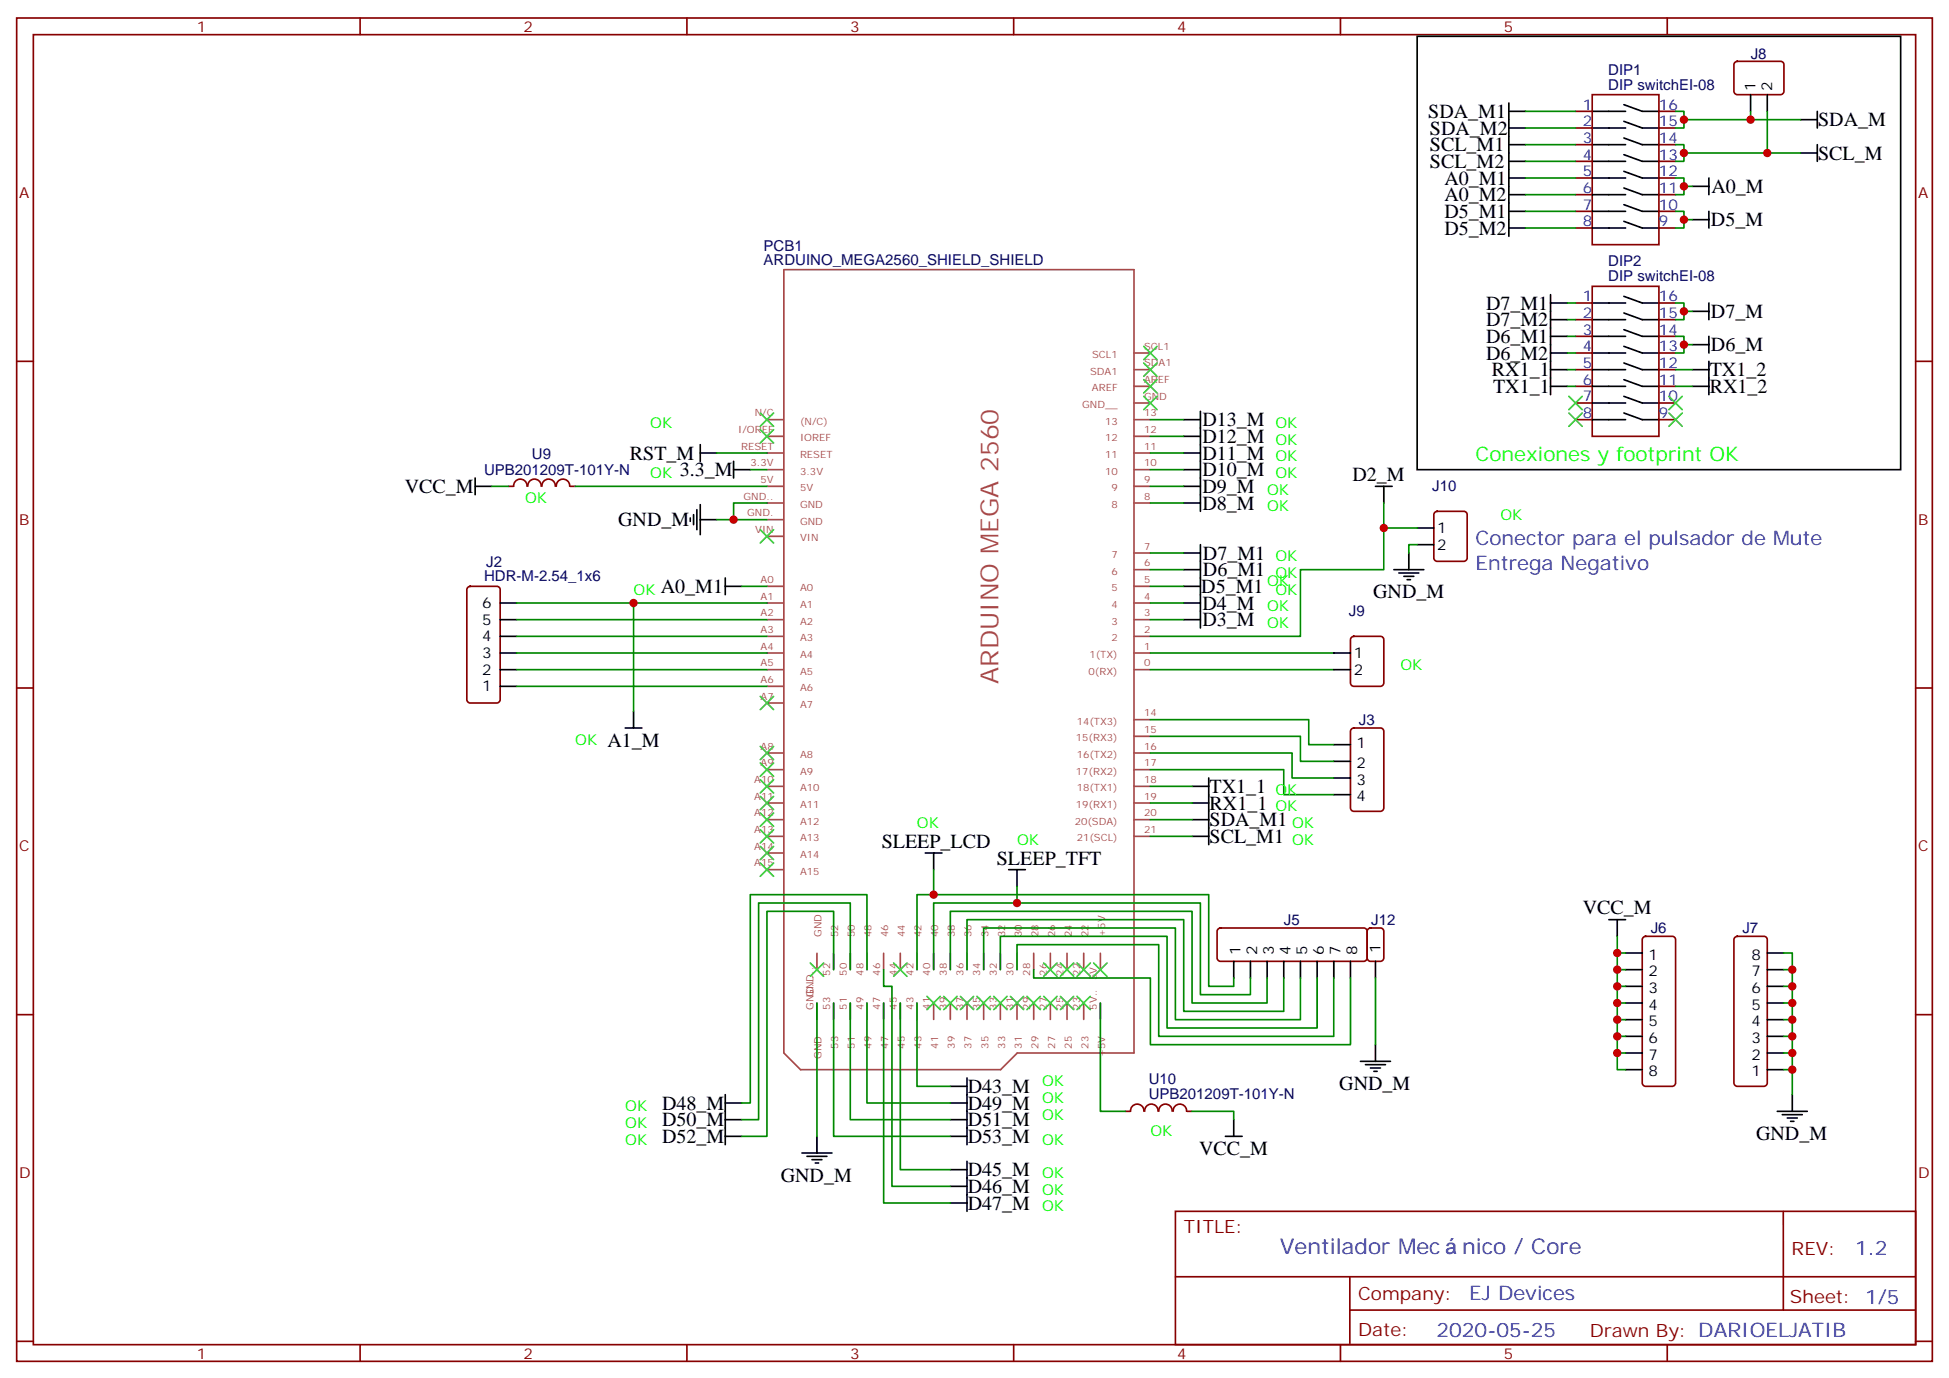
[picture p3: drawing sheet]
<svg xmlns="http://www.w3.org/2000/svg" width="412mm" height="292mm" viewBox="0 0 412 292" stroke-linecap="round" stroke-linejoin="round" font-family="sans-serif">
<g fill="none" stroke="#870000" stroke-width=".35">
<path d="M3.5 3.8h405.4v284.3h-405.4zM7.1 7.3h398.2v277.3h-398.2zM76.2 3.8v3.5M145.3 3.8v3.5M214.5 3.8v3.5M283.6 3.8v3.5M352.8 3.8v3.5M367.1 13.2l.5-.2h9.2a.71 .71 0 0 1 .7 .7v5.6a.76 .76 0 0 1-.7 .7h-9.2a.76 .76 0 0 1-.7-.7v-5.6zM333.4 37.7h3.5M333.4 27.1h3.5M333.4 30.6h3.5M333.4 34.1h3.5"/>
<path d="M333.4 23.6h3.5M336.9 20h14.1v31.8h-14.1zM351 37.7h3.5M351 27.1h3.5M351 30.6h3.5M351 34.1h3.5M351 23.6h3.5M333.4 41.2h3.5M333.4 44.7h3.5M333.4 48.3h3.5M351 41.2h3.5M351 44.7h3.5"/>
<path d="M351 48.3h3.5M3.5 76.5h3.6M333.4 78.2h3.5M333.4 67.7h3.5M333.4 71.2h3.5M333.4 74.7h3.5M333.4 64.1h3.5M336.9 60.6h14.1v31.8h-14.1zM351 78.2h3.5M351 67.7h3.5M351 71.2h3.5M351 74.7h3.5"/>
<path d="M351 64.1h3.5M405.3 76.5h3.6M333.4 81.8h3.5M333.4 85.3h3.5M333.4 88.8h3.5M351 81.8h3.5M351 85.3h3.5M351 88.8h3.5M107.6 102.9h1.1M108.7 102.9a1.41 1.41 0 0 1 1.4-1.5 1.41 1.41 0 0 1 1.4 1.5M111.7 102.9a1.41 1.41 0 0 1 1.4-1.5 1.41 1.41 0 0 1 1.4 1.5M114.7 102.9a1.41 1.41 0 0 1 1.4-1.5 1.41 1.41 0 0 1 1.4 1.5"/>
<path d="M117.7 102.9a1.41 1.41 0 0 1 1.4-1.5 1.41 1.41 0 0 1 1.4 1.5M120.6 102.9h1.1M303.6 108.4l.5-.2h5.6a.71 .71 0 0 1 .7 .7v9.2a.76 .76 0 0 1-.7 .7h-5.6a.76 .76 0 0 1-.7-.7v-9.2zM99 124.3l.5-.2h5.6a.71 .71 0 0 1 .7 .7v23.3a.76 .76 0 0 1-.7 .7h-5.6a.76 .76 0 0 1-.7-.7v-23.3zM286 134.9l.5-.2h5.6a.71 .71 0 0 1 .7 .7v9.2a.76 .76 0 0 1-.7 .7h-5.6a.76 .76 0 0 1-.7-.7v-9.2zM3.5 145.6h3.6M286 154.3l.5-.2h5.6a.71 .71 0 0 1 .7 .7v16.2a.76 .76 0 0 1-.7 .7h-5.6a.76 .76 0 0 1-.7-.7v-16.2zM405.3 145.6h3.6M257.8 196.6l.4-.2h30.4a.71 .71 0 0 1 .7 .7v5.7a.76 .76 0 0 1-.7 .7h-30.4a.76 .76 0 0 1-.7-.7v-5.7zM289.5 196.6l.5-.2h2.1a.71 .71 0 0 1 .7 .7v5.7a.76 .76 0 0 1-.7 .7h-2.1a.76 .76 0 0 1-.7-.7v-5.7zM347.7 198.4l.5-.2h5.6a.71 .71 0 0 1 .7 .7v30.3a.76 .76 0 0 1-.7 .7h-5.6a.76 .76 0 0 1-.7-.7v-30.3zM367.1 198.4l.5-.2h5.6a.71 .71 0 0 1 .7 .7v30.3a.76 .76 0 0 1-.7 .7h-5.6a.76 .76 0 0 1-.7-.7v-30.3z"/>
<path d="M3.5 214.8h3.6M405.3 214.8h3.6M238.1 235.2h1.1M239.2 235.2a1.41 1.41 0 0 1 1.4-1.5 1.41 1.41 0 0 1 1.4 1.5M242.2 235.2a1.41 1.41 0 0 1 1.4-1.5 1.41 1.41 0 0 1 1.4 1.5M245.2 235.2a1.41 1.41 0 0 1 1.4-1.5 1.41 1.41 0 0 1 1.4 1.5M248.2 235.2a1.41 1.41 0 0 1 1.5-1.5 1.41 1.41 0 0 1 1.4 1.5M251.2 235.2h1M248.7 256.4h156.6v28.2h-156.6zM377.3 256.4v20.9M248.7 270.2h156.5M285.6 277.3h119.6"/>
<path d="M285.6 270.2v14.2M3.5 283.9h3.6M76.2 284.6v3.5M145.3 284.6v3.5M214.5 284.6v3.5M283.6 284.6v3.5M352.8 284.6v3.5M405.3 283.9h3.6"/>
</g>
<g fill="none" stroke="#a64a4a" stroke-width=".35">
<path d="M165.9 57.1h74v165.8h-24.6l-3.6 3.5h-42.3l-3.5-3.5zM239.9 74.7h3.5M239.9 78.2h3.5M162.3 88.8h3.4M162.3 92.4h3.4M162.3 95.9h3.4M162.3 99.4h3.4M239.9 81.8h3.5M239.9 85.3h3.5M239.9 88.8h3.5M239.9 92.4h3.5M239.9 95.9h3.5"/>
<path d="M239.9 99.4h3.5M162.3 102.9h3.4M162.3 106.5h3.4M162.3 113.5h3.4M162.3 110h3.4M239.9 102.9h3.5M239.9 106.5h3.5M239.9 117.1h3.5M162.3 124.1h3.4M162.3 127.6h3.4M162.3 131.2h3.4M162.3 134.7h3.4"/>
<path d="M162.3 138.2h3.4M239.9 120.6h3.5M239.9 124.1h3.5M239.9 127.6h3.5M239.9 131.2h3.5M239.9 134.7h3.5M239.9 138.2h3.5M162.3 141.7h3.4M162.3 159.4h3.4M162.3 145.3h3.4M162.3 148.8h3.4M239.9 141.7h3.5"/>
<path d="M239.9 152.3h3.5M239.9 155.9h3.5M239.9 159.4h3.5M162.3 162.9h3.4M162.3 166.4h3.4M162.3 170h3.4M162.3 173.5h3.4M162.3 177h3.4M239.9 162.9h3.5M239.9 166.4h3.5M239.9 170h3.5M239.9 173.5h3.5"/>
<path d="M239.9 177h3.5M162.3 184.1h3.4M162.3 180.6h3.4M172.9 201.8v3.4M172.9 212.3v3.5M176.4 201.8v3.4M176.4 212.3v3.5M179.9 201.8v3.4M179.9 212.3v3.5M183.4 201.8v3.4M183.4 212.3v3.5M187 201.8v3.4"/>
<path d="M187 212.3v3.5M190.5 201.8v3.4M190.5 212.3v3.5M194 201.8v3.4M194 212.3v3.5M197.6 201.8v3.4M197.6 212.3v3.5M201.1 201.8v3.4M201.1 212.3v3.5M204.6 201.8v3.4M204.6 212.3v3.5M208.1 201.8v3.4"/>
<path d="M208.1 212.3v3.5M211.7 201.8v3.4M211.7 212.3v3.5M215.2 201.8v3.4M215.2 212.3v3.5M218.7 201.8v3.4M218.7 212.3v3.5M222.2 201.8v3.4M222.2 212.3v3.5M225.8 201.8v3.4M225.8 212.3v3.5M229.3 201.8v3.4"/>
<path d="M229.3 212.3v3.5M232.8 201.8v3.4M232.8 212.3v3.5"/>
</g>
<g fill="none" stroke="#000" stroke-width=".35">
<path d="M299.9 7.7h102.3v91.7h-102.3zM319.3 23.6h3.5M319.3 27.1h3.5M319.3 30.6h3.5M319.3 34.1h3.5M319.3 37.7h3.5M319.3 21.8v28.2M336.9 23.6h7.1M336.9 27.1h7.1M336.9 30.6h7.1M336.9 34.1h7.1M336.9 37.7h7.1"/>
<path d="M343.6 22.2l3.9 1.4h3.5M343.6 25.7l3.9 1.4h3.5M343.6 29.2l3.9 1.4h3.5M343.6 32.7l3.9 1.4h3.5M343.6 36.3l3.9 1.4h3.5M343.6 39.8l3.9 1.4h3.5M358.1 39.4h3.5M361.6 37.7v3.5M370.4 20v3.6M373.9 20v3.6M381 32.4h3.5M381 25.3h3.5"/>
<path d="M384.5 23.6v3.5M384.5 30.6v3.5M319.3 41.2h3.5M319.3 44.7h3.5M319.3 48.3h3.5M336.9 41.2h7.1M336.9 44.7h7.1M336.9 48.3h7.1M343.6 43.3l3.9 1.4h3.5M343.6 46.8l3.9 1.5h3.5M358.1 46.5h3.5M361.6 44.7v3.6"/>
<path d="M328.1 64.1h3.5M328.1 67.7h3.5M328.1 71.2h3.5M328.1 74.7h3.5M328.1 78.2h3.5M328.1 62.4v21.1M336.9 64.1h7.1M336.9 67.7h7.1M336.9 71.2h7.1M336.9 74.7h7.1M336.9 78.2h7.1M343.6 62.7l3.9 1.4h3.5"/>
<path d="M343.6 66.3l3.9 1.4h3.5M343.6 69.8l3.9 1.4h3.5M343.6 73.3l3.9 1.4h3.5M343.6 76.8l3.9 1.4h3.5M358.1 65.9h3.5M358.1 73h3.5M358.1 78.2h3.5M361.6 64.1v3.6M361.6 71.2v3.5M361.6 76.5v7M148.2 95.9h3.5M148.2 94.1v3.5"/>
<path d="M155.2 99.4h3.5M155.2 97.6v3.6M250.5 88.8h3.5M250.5 92.4h3.5M250.5 95.9h3.5M250.5 99.4h3.5M254 87.1v21.1M328.1 81.8h3.5M336.9 88.8h7.1M336.9 81.8h7.1M336.9 85.3h7.1M343.6 87.4l3.9 1.4h3.5"/>
<path d="M343.6 80.4l3.9 1.4h3.5M343.6 83.9l3.9 1.4h3.5M358.1 81.8h3.5M100.5 102.9h3.6M100.5 101.2v3.5M146 109.6v.7M146.8 108.9v2.2M147.5 107.9v4.2M148.2 110h3.5M148.2 106.8v6.4M250.5 102.9h3.5M250.5 106.5h3.5"/>
<path d="M250.5 117.1h3.5M254 115.3v17.6M291 102.9h3.6M292.8 102.9v3.6M298.1 117.1v3.5M299.9 111.8h3.5M299.9 115.3h3.5M105.8 131.2h3.6M105.8 127.6h3.6M105.8 138.2h3.6M105.8 134.7h3.6M153.5 122.3v3.6"/>
<path d="M153.5 124.1h3.5M250.5 131.2h3.5M250.5 127.6h3.5M250.5 120.6h3.5M250.5 124.1h3.5M282.2 138.2h3.6M294.9 120.6h6.4M296 121.3h4.2M297 122h2.2M297.7 122.7h.7M105.8 145.3h3.6M105.8 141.7h3.6"/>
<path d="M132.3 154.1h3.5M134.1 150.6v3.5M282.2 141.7h3.6M282.2 157.6h3.6M252.2 173.5h3.6M252.2 177h3.6M252.2 170h3.6M252.2 166.4h3.6M255.8 164.7v14.1M282.2 161.1h3.6M282.2 164.7h3.6M282.2 168.2h3.6"/>
<path d="M195.8 180.6h3.5M197.6 180.6v3.5M213.4 184.1h3.6M215.2 184.1v3.5M340.4 194.7h3.6M342.2 194.7v3.5M261.1 203.5v3.5M264.6 203.5v3.5M268.1 203.5v3.5M271.6 203.5v3.5M275.2 203.5v3.5M278.7 203.5v3.5"/>
<path d="M282.2 203.5v3.5M285.8 203.5v3.5M291 203.5v3.5M344 201.7h3.5M344 205.2h3.5M344 208.8h3.5M344 212.3h3.5M344 215.8h3.5M344 219.4h3.5M373.9 201.7h3.6M373.9 205.2h3.6M373.9 208.8h3.6"/>
<path d="M373.9 212.3h3.6M373.9 215.8h3.6M373.9 219.4h3.6M153.5 237h3.5M153.5 231.7v10.6M153.5 233.5h3.5M201.1 237h3.5M201.1 233.5h3.5M201.1 229.9h3.5M204.6 228.2v14.1M261.1 237v3.5M287.9 224.6h6.3"/>
<path d="M288.9 225.4h4.3M290 226.1h2.1M290.7 226.8h.7M291 221.1v3.5M344 222.9h3.5M344 226.4h3.5M373.9 222.9h3.6M373.9 226.4h3.6M376.1 235.2h6.3M377.1 235.9h4.3M378.2 236.6h2.1M378.9 237.3h.7"/>
<path d="M379.2 231.7v3.5M153.5 240.5h3.5M169.7 244.1h6.3M170.7 244.8h4.3M171.8 245.5h2.1M172.5 246.2h.7M172.9 240.5v3.6M201.1 240.5h3.5M201.1 247.6h3.5M201.1 251.1h3.5M201.1 254.6h3.5M204.6 245.8v10.6"/>
<path d="M259.3 240.5h3.5"/>
</g>
<g fill="none" stroke="#008700" stroke-width=".35">
<path d="M322.8 23.6h10.6M322.8 27.1h10.6M322.8 30.6h10.6M322.8 34.1h10.6M322.8 37.7h10.6M354.5 23.6h1.8v1.7h24.7M354.5 30.6h1.8v1.8h24.7M354.5 37.7h1.8v1.7h1.8M356.3 25.3v1.8h-1.8M356.3 32.4v1.7h-1.8M356.3 39.4v1.8h-1.8M370.4 23.6v1.7"/>
<path d="M373.9 23.6v8.8M322.8 41.2h10.6M322.8 44.7h10.6M322.8 48.3h10.6M354.5 44.7h1.8v1.8h1.8M356.3 46.5v1.8h-1.8M331.6 64.1h1.8M331.6 67.7h1.8M331.6 71.2h1.8M331.6 74.7h1.8M331.6 78.2h1.8M354.5 64.1h1.8v1.8h1.8"/>
<path d="M354.5 71.2h1.8v1.8h1.8M354.5 78.2h3.6M356.3 65.9v1.8h-1.8M356.3 73v1.7h-1.8M151.7 95.9h10.6M158.7 99.4h3.6M243.4 99.4h7.1M243.4 95.9h7.1M243.4 92.4h7.1M243.4 88.8h7.1M331.6 81.8h1.8M354.5 81.8h3.6"/>
<path d="M104.1 102.9h3.5M121.7 102.9h40.6M151.7 110h10.6M162.3 106.5h-7.1v3.5M243.4 106.5h7.1M243.4 102.9h7.1M243.4 117.1h7.1M292.8 106.5v14.1h-17.6v14.1h-31.8M292.8 111.8h7.1M299.9 115.3h-1.8v1.8M109.4 127.6h52.9M109.4 131.2h52.9"/>
<path d="M109.4 134.7h52.9M109.4 138.2h52.9M134.1 127.6v23M157 124.1h5.3M243.4 127.6h7.1M243.4 131.2h7.1M243.4 138.2h38.8M243.4 124.1h7.1M243.4 120.6h7.1M109.4 141.7h52.9M109.4 145.3h52.9M243.4 152.3h33.5v5.3h5.3"/>
<path d="M243.4 155.9h31.8v5.2h7M243.4 159.4h30v5.3h8.8M243.4 141.7h38.8M243.4 162.9h28.2v5.3h10.6M243.4 173.5h8.8M243.4 177h8.8M243.4 166.4h8.8M243.4 170h8.8M197.6 184.1v5.3M215.2 187.6v3.5M342.2 198.2v28.2h1.8M172.9 212.3v28.2"/>
<path d="M176.4 205.2v-12.3h-14.1v47.6h-5.3M176.4 212.3v28.2h24.7M179.9 205.2v-14.1h-19.4v45.9h-3.5M179.9 212.3v24.7h21.2M183.4 205.2v-15.8h-24.7v44.1h-1.7M183.4 212.3v21.2h17.7M187 205.2v3.6h1.7v42.3h12.4M187 212.3v42.3h14.1M190.5 212.3v35.3h10.6M194 212.3v17.6h7.1M194 205.2v-15.8h61.8v19.4h5.3v-1.8M197.6 205.2v-14.1h56.4v19.4h10.6v-3.5"/>
<path d="M201.1 205.2v-12.3h51.1v19.4h15.9v-5.3M204.6 205.2v-10.5h45.9v19.4h21.1v-7.1M208.1 205.2v-8.8h40.6v19.4h26.5v-8.8M211.7 205.2v-7h35.2v19.4h31.8v-10.6M215.2 205.2v-5.2h30v19.4h37v-12.4M218.7 205.2v1.8h24.7v14.1h42.4v-14.1M232.8 212.3v22.9h5.3M291 207v14.1M342.2 201.7h1.8M342.2 205.2h1.8M342.2 208.8h1.8M342.2 212.3h1.8"/>
<path d="M342.2 215.8h1.8M342.2 219.4h1.8M377.5 201.7h1.7v30M377.5 205.2h1.7M377.5 208.8h1.7M377.5 212.3h1.7M377.5 215.8h1.7M377.5 219.4h1.7M252.2 235.2h8.9v1.8M342.2 222.9h1.8M377.5 222.9h1.7M377.5 226.4h1.7"/>
</g>
<g fill="none" stroke="#3c3" stroke-width=".35">
<path d="M242 73.3l2.8 2.8M242 76.8l2.8 2.9M244.8 73.3l-2.8 2.8M244.8 76.8l-2.8 2.9M160.9 87.4l2.8 2.8M160.9 90.9l2.8 2.9M163.7 87.4l-2.8 2.8M163.7 90.9l-2.8 2.9M242 80.4l2.8 2.8M242 83.9l2.8 2.8M244.8 80.4l-2.8 2.8M244.8 83.9l-2.8 2.8"/>
<path d="M332 83.9l2.8 2.8M332 87.4l2.8 2.8M334.8 83.9l-2.8 2.8M334.8 87.4l-2.8 2.8M353.1 83.9l2.9 2.8M353.1 87.4l2.9 2.8M356 83.9l-2.9 2.8M356 87.4l-2.9 2.8M160.9 112.1l2.8 2.8M163.7 112.1l-2.8 2.8M160.9 158l2.8 2.8M160.9 147.4l2.8 2.8"/>
<path d="M163.7 158l-2.8 2.8M163.7 147.4l-2.8 2.8M160.9 161.5l2.8 2.8M160.9 165l2.8 2.9M160.9 168.6l2.8 2.8M160.9 172.1l2.8 2.8M160.9 175.6l2.8 2.8M160.9 179.1l2.8 2.9M163.7 161.5l-2.8 2.8M163.7 165l-2.8 2.9M163.7 168.6l-2.8 2.8M163.7 172.1l-2.8 2.8"/>
<path d="M163.7 175.6l-2.8 2.8M163.7 179.1l-2.8 2.9M160.9 182.7l2.8 2.8M163.7 182.7l-2.8 2.8M171.4 203.8l2.9 2.9M174.3 203.8l-2.9 2.9M189.1 203.8l2.8 2.9M191.9 203.8l-2.8 2.9M196.1 210.9l2.9 2.8M199 210.9l-2.9 2.8M199.7 210.9l2.8 2.8M202.5 210.9l-2.8 2.8"/>
<path d="M203.2 210.9l2.8 2.8M206 210.9l-2.8 2.8M206.7 210.9l2.8 2.8M209.5 210.9l-2.8 2.8M210.3 210.9l2.8 2.8M213.1 210.9l-2.8 2.8M213.8 210.9l2.8 2.8M216.6 210.9l-2.8 2.8M217.3 210.9l2.8 2.8M220.1 210.9l-2.8 2.8M220.8 210.9l2.9 2.8M220.8 203.8l2.9 2.9"/>
<path d="M223.7 203.8l-2.9 2.9M223.7 210.9l-2.9 2.8M224.4 210.9l2.8 2.8M224.4 203.8l2.8 2.9M227.2 203.8l-2.8 2.9M227.2 210.9l-2.8 2.8M227.9 210.9l2.8 2.8M227.9 203.8l2.8 2.9M230.7 203.8l-2.8 2.9M230.7 210.9l-2.8 2.8M231.4 203.8l2.8 2.9M234.2 203.8l-2.8 2.9"/>
</g>
<g fill="#c00">
<circle cx="292.8" cy="111.8" r=".88"/>
<circle cx="379.2" cy="205.2" r=".88"/>
<circle cx="379.2" cy="212.3" r=".88"/>
<circle cx="379.2" cy="219.4" r=".88"/>
<circle cx="379.2" cy="226.4" r=".88"/>
<circle cx="342.2" cy="222.9" r=".88"/>
<circle cx="342.2" cy="215.8" r=".88"/>
<circle cx="342.2" cy="208.8" r=".88"/>
<circle cx="342.2" cy="201.7" r=".88"/>
<circle cx="155.2" cy="110" r=".88"/>
<circle cx="342.2" cy="205.2" r=".88"/>
<circle cx="342.2" cy="212.3" r=".88"/>
<circle cx="342.2" cy="219.4" r=".88"/>
<circle cx="379.2" cy="222.9" r=".88"/>
<circle cx="379.2" cy="215.8" r=".88"/>
<circle cx="379.2" cy="208.8" r=".88"/>
<circle cx="197.6" cy="189.4" r=".88"/>
<circle cx="215.2" cy="191.1" r=".88"/>
<circle cx="134.1" cy="127.6" r=".88"/>
<circle cx="356.3" cy="25.3" r=".88"/>
<circle cx="356.3" cy="32.4" r=".88"/>
<circle cx="370.4" cy="25.3" r=".88"/>
<circle cx="373.9" cy="32.4" r=".88"/>
<circle cx="356.3" cy="39.4" r=".88"/>
<circle cx="356.3" cy="46.5" r=".88"/>
<circle cx="356.3" cy="65.9" r=".88"/>
<circle cx="356.3" cy="73" r=".88"/>
</g>
<text font-size="5.3" fill="#a54b4b" x="211.3" y="144.8" transform="rotate(-90 211.3 144.8)">ARDUINO MEGA 2560</text>
<g font-size="4.6" fill="#00f">
<text x="270.8" y="265.4">Ventilador Mec</text>
<text x="309.4" y="265.4">nico / Core</text>
</g>
<g font-size="4.2">
<text x="302.2" y="25">SDA_M1</text>
<text x="302.6" y="28.5">SDA_M2</text>
<text x="384.7" y="26.7">SDA_M</text>
<text x="302.6" y="32.1">SCL_M1</text>
<text x="302.6" y="35.6">SCL_M2</text>
<text x="384.7" y="33.8">SCL_M</text>
<text x="305.6" y="39.1">A0_M1</text>
<text x="362.1" y="40.9">A0_M</text>
<text x="305.6" y="42.6">A0_M2</text>
<text x="305.6" y="46.2">D5_M1</text>
<text x="362" y="47.9">D5_M</text>
<text x="305.6" y="49.7">D5_M2</text>
<text x="314.4" y="65.6">D7_M1</text>
<text x="314.4" y="69.1">D7_M2</text>
<text x="362" y="67.3">D7_M</text>
<text x="314.4" y="72.6">D6_M1</text>
<text x="314.4" y="76.2">D6_M2</text>
<text x="362" y="74.3">D6_M</text>
<text x="315.7" y="79.7">RX1_1</text>
<text x="315.9" y="83.2">TX1_1</text>
<text x="361.8" y="79.7">TX1_2</text>
<text x="361.8" y="83.2">RX1_2</text>
<text x="254.4" y="90.2">D13_M</text>
<text x="254.4" y="93.7">D12_M</text>
<text x="133.3" y="97.3">RST_M</text>
<text x="143.8" y="100.9">3.3_M</text>
<text x="254.4" y="100.8">D10_M</text>
<text x="254.4" y="97.3">D11_M</text>
<text x="286.2" y="101.9">D2_M</text>
<text x="85.7" y="104.4">VCC_M</text>
<text x="254.4" y="104.3">D9_M</text>
<text x="254.4" y="107.9">D8_M</text>
<text x="130.8" y="111.4">GND_M</text>
<text x="254.5" y="118.5">D7_M1</text>
<text x="139.8" y="125.5">A0_M1</text>
<text x="254.2" y="125.5">D5_M1</text>
<text x="254.5" y="122">D6_M1</text>
<text x="254.4" y="129">D4_M</text>
<text x="290.6" y="126.7">GND_M</text>
<text x="254.4" y="132.5">D3_M</text>
<text x="128.5" y="158">A1_M</text>
<text x="255.9" y="167.9">TX1_1</text>
<text x="255.9" y="171.4">RX1_1</text>
<text x="186.6" y="179.5">SLEEP_LCD</text>
<text x="255.9" y="178.5">SCL_M1</text>
<text x="255.9" y="174.9">SDA_M1</text>
<text x="210.9" y="183">SLEEP_TFT</text>
<text x="334.9" y="193.5">VCC_M</text>
<text x="204.8" y="231.4">D43_M</text>
<text x="283.4" y="230.7">GND_M</text>
<text x="140.1" y="238.4">D50_M</text>
<text x="140.1" y="234.9">D48_M</text>
<text x="204.8" y="238.4">D51_M</text>
<text x="204.8" y="234.9">D49_M</text>
<text x="140.1" y="242">D52_M</text>
<text x="204.8" y="242">D53_M</text>
<text x="253.7" y="244.5">VCC_M</text>
<text x="371.6" y="241.3">GND_M</text>
<text x="165.2" y="250.1">GND_M</text>
<text x="204.8" y="249">D45_M</text>
<text x="204.8" y="252.5">D46_M</text>
<text x="204.8" y="256.1">D47_M</text>
</g>
<text font-size="4.2" fill="#0f0" x="312.2" y="97.6">Conexiones y footprint OK</text>
<g font-size="4.2" fill="#00f">
<text x="312.2" y="115.3">Conector para el pulsador de Mute</text>
<text x="312.2" y="120.6">Entrega Negativo</text>
<text x="392.5" y="265.7">1.2</text>
<text x="310.9" y="275.2">EJ Devices</text>
<text x="304" y="283">2020-05-25</text>
</g>
<g font-size="3.9" fill="#800">
<text x="250.5" y="261">TITLE:</text>
<text x="379.1" y="265.7">REV:</text>
<text x="287.4" y="275.2">Company:</text>
<text x="378.7" y="275.8">Sheet: 1/5</text>
<text x="287.4" y="282.9">Date:</text>
<text x="336.4" y="282.9">Drawn By: DARIOELJATIB</text>
</g>
<g font-size="3.2" fill="#800">
<text x="41.6" y="6.8">1</text>
<text x="110.8" y="6.8">2</text>
<text x="179.9" y="6.8">3</text>
<text x="249.1" y="6.8">4</text>
<text x="318.2" y="6.8">5</text>
<text x="4.1" y="41.9">A</text>
<text x="405.9" y="41.9">A</text>
<text x="4.1" y="111.1">B</text>
<text x="405.9" y="111.1">B</text>
<text x="4.1" y="180.2">C</text>
<text x="405.9" y="180.2">C</text>
<text x="4.1" y="249.3">D</text>
<text x="405.9" y="249.3">D</text>
<text x="41.6" y="287.6">1</text>
<text x="110.8" y="287.6">2</text>
<text x="179.9" y="287.6">3</text>
<text x="249.1" y="287.6">4</text>
<text x="318.2" y="287.6">5</text>
</g>
<g font-size="3.2" fill="#000080">
<text x="340.3" y="15.8">DIP1</text>
<text x="370.4" y="12.4">J8</text>
<text x="340.3" y="19">DIP switchEI-08</text>
<text x="161.6" y="53.1">PCB1</text>
<text x="161.6" y="56">ARDUINO_MEGA2560_SHIELD_SHIELD</text>
<text x="340.3" y="59.5">DIP switchEI-08</text>
<text x="340.3" y="56.4">DIP2</text>
<text x="102.4" y="100.6">UPB201209T-101Y-N</text>
<text x="112.5" y="97.2">U9</text>
<text x="303.1" y="104">J10</text>
<text x="102.4" y="123">HDR-M-2.54_1x6</text>
<text x="102.9" y="120.1">J2</text>
<text x="285.4" y="130.5">J9</text>
<text x="287.5" y="153.5">J3</text>
<text x="271.7" y="195.8">J5</text>
<text x="290.2" y="195.8">J12</text>
<text x="349.3" y="197.6">J6</text>
<text x="368.7" y="197.6">J7</text>
<text x="243.1" y="232.6">UPB201209T-101Y-N</text>
<text x="243.1" y="229.5">U10</text>
</g>
<g font-size="3.2" fill="#00f">
<text x="334.9" y="23.2">1</text>
<text x="351" y="23.2">16</text>
<text x="334.9" y="26.7">2</text>
<text x="351" y="26.7">15</text>
<text x="334.9" y="30.3">3</text>
<text x="334.9" y="33.8">4</text>
<text x="351" y="33.8">13</text>
<text x="351" y="30.3">14</text>
<text x="334.9" y="37.3">5</text>
<text x="334.9" y="40.9">6</text>
<text x="351" y="40.9">11</text>
<text x="351" y="37.3">12</text>
<text x="334.9" y="44.4">7</text>
<text x="334.9" y="47.9">8</text>
<text x="351" y="47.9">9</text>
<text x="351" y="44.4">10</text>
<text x="334.9" y="63.8">1</text>
<text x="351" y="63.8">16</text>
<text x="334.9" y="67.3">2</text>
<text x="334.9" y="70.8">3</text>
<text x="351" y="70.8">14</text>
<text x="351" y="67.3">15</text>
<text x="334.9" y="77.9">5</text>
<text x="334.9" y="74.4">4</text>
<text x="351" y="77.9">12</text>
<text x="351" y="74.4">13</text>
<text x="334.9" y="81.4">6</text>
<text x="351" y="81.4">11</text>
<text x="334.9" y="84.9">7</text>
<text x="334.9" y="88.5">8</text>
<text x="351" y="88.5">9</text>
<text x="351" y="84.9">10</text>
</g>
<g font-size="3.2">
<text x="371.5" y="19.3" transform="rotate(-90 371.5 19.3)">1</text>
<text x="375" y="19.3" transform="rotate(-90 375 19.3)">2</text>
<text x="304.1" y="112.8">1</text>
<text x="304.1" y="116.3">2</text>
<text x="102.1" y="128.7">6</text>
<text x="102.1" y="135.7">4</text>
<text x="102.1" y="132.2">5</text>
<text x="102.1" y="142.8">2</text>
<text x="102.1" y="139.3">3</text>
<text x="286.5" y="139.3">1</text>
<text x="286.5" y="142.8">2</text>
<text x="102.1" y="146.3">1</text>
<text x="287.1" y="158.3">1</text>
<text x="287.1" y="162.6">2</text>
<text x="287.1" y="166.1">3</text>
<text x="287.1" y="169.6">4</text>
<text x="262.5" y="202.2" transform="rotate(-90 262.5 202.2)">1</text>
<text x="266" y="202.2" transform="rotate(-90 266 202.2)">2</text>
<text x="269.5" y="202.2" transform="rotate(-90 269.5 202.2)">3</text>
<text x="273" y="202.2" transform="rotate(-90 273 202.2)">4</text>
<text x="276.6" y="202.2" transform="rotate(-90 276.6 202.2)">5</text>
<text x="280.1" y="202.2" transform="rotate(-90 280.1 202.2)">6</text>
<text x="283.6" y="202.2" transform="rotate(-90 283.6 202.2)">7</text>
<text x="287.2" y="202.2" transform="rotate(-90 287.2 202.2)">8</text>
<text x="292.1" y="201.7" transform="rotate(-90 292.1 201.7)">1</text>
<text x="348.8" y="203.1">1</text>
<text x="370.6" y="203.1">8</text>
<text x="348.8" y="206.7">2</text>
<text x="370.6" y="206.7">7</text>
<text x="348.8" y="210.2">3</text>
<text x="348.8" y="213.7">4</text>
<text x="370.6" y="213.7">5</text>
<text x="370.6" y="210.2">6</text>
<text x="348.8" y="217.2">5</text>
<text x="348.8" y="220.8">6</text>
<text x="370.6" y="220.8">3</text>
<text x="370.6" y="217.2">4</text>
<text x="348.8" y="224.3">7</text>
<text x="348.8" y="227.8">8</text>
<text x="370.6" y="227.8">1</text>
<text x="370.6" y="224.3">2</text>
</g>
<g font-size="3.2" fill="#0f0">
<text x="137.6" y="90.6">OK</text>
<text x="269.9" y="94.1">OK</text>
<text x="269.9" y="90.6">OK</text>
<text x="137.6" y="101.2">OK</text>
<text x="269.9" y="101.2">OK</text>
<text x="269.9" y="97.6">OK</text>
<text x="111.1" y="106.5">OK</text>
<text x="268.1" y="104.7">OK</text>
<text x="268.1" y="108.2">OK</text>
<text x="317.5" y="110">OK</text>
<text x="269.9" y="118.8">OK</text>
<text x="134.1" y="125.9">OK</text>
<text x="268.1" y="124.1">OK</text>
<text x="269.9" y="125.9">OK</text>
<text x="269.9" y="122.3">OK</text>
<text x="268.1" y="129.4">OK</text>
<text x="268.1" y="132.9">OK</text>
<text x="296.3" y="141.7">OK</text>
<text x="121.7" y="157.6">OK</text>
<text x="269.9" y="171.7">OK</text>
<text x="269.9" y="168.2">OK</text>
<text x="194" y="175.3">OK</text>
<text x="215.2" y="178.8">OK</text>
<text x="273.4" y="178.8">OK</text>
<text x="273.4" y="175.3">OK</text>
<text x="220.5" y="229.9">OK</text>
<text x="220.5" y="233.5">OK</text>
<text x="132.3" y="235.2">OK</text>
<text x="132.3" y="238.8">OK</text>
<text x="220.5" y="237">OK</text>
<text x="132.3" y="242.3">OK</text>
<text x="220.5" y="242.3">OK</text>
<text x="243.4" y="240.5">OK</text>
<text x="220.5" y="249.3">OK</text>
<text x="220.5" y="252.9">OK</text>
<text x="220.5" y="256.4">OK</text>
</g>
<g font-size="2.1" fill="#a54b4b">
<text x="231.1" y="75.8">SCL1</text>
<text x="242.1" y="74">SCL1</text>
<text x="242.1" y="77.6">SDA1</text>
<text x="230.7" y="79.3">SDA1</text>
<text x="231.1" y="82.8">AREF</text>
<text x="242.1" y="81.1">AREF</text>
<text x="159.7" y="88.1">N/C</text>
<text x="169.3" y="89.9">(N/C)</text>
<text x="229" y="86.3">GND__</text>
<text x="233.8" y="89.9">13</text>
<text x="242.1" y="84.6">GND</text>
<text x="242.1" y="88.1">13</text>
<text x="156.2" y="91.7">I/OREF</text>
<text x="156.8" y="95.2">RESET</text>
<text x="169.3" y="93.4">IOREF</text>
<text x="233.8" y="93.4">12</text>
<text x="242.1" y="91.7">12</text>
<text x="242.1" y="95.2">11</text>
<text x="158.8" y="98.7">3.3V</text>
<text x="169.3" y="100.5">3.3V</text>
<text x="169.3" y="96.9">RESET</text>
<text x="233.8" y="96.9">11</text>
<text x="233.8" y="100.5">10</text>
<text x="242.1" y="98.7">10</text>
<text x="157.3" y="105.8">GND..</text>
<text x="160.9" y="102.2">5V</text>
<text x="169.3" y="107.5">GND</text>
<text x="169.3" y="104">5V</text>
<text x="235.2" y="104">9</text>
<text x="235.2" y="107.5">8</text>
<text x="242.1" y="102.2">9</text>
<text x="242.1" y="105.8">8</text>
<text x="158.1" y="109.3">GND.</text>
<text x="159.8" y="112.8">VIN</text>
<text x="169.3" y="111">GND</text>
<text x="169.3" y="114.6">VIN</text>
<text x="235.2" y="118.1">7</text>
<text x="242.1" y="116.4">7</text>
<text x="242.1" y="119.9">6</text>
<text x="160.9" y="123.4">A0</text>
<text x="169.3" y="125.1">A0</text>
<text x="235.2" y="121.6">6</text>
<text x="235.2" y="125.1">5</text>
<text x="242.1" y="123.4">5</text>
<text x="160.9" y="130.5">A2</text>
<text x="160.9" y="126.9">A1</text>
<text x="169.3" y="128.7">A1</text>
<text x="235.2" y="128.7">4</text>
<text x="242.1" y="126.9">4</text>
<text x="242.1" y="130.5">3</text>
<text x="160.9" y="137.5">A4</text>
<text x="160.9" y="134">A3</text>
<text x="169.3" y="135.7">A3</text>
<text x="169.3" y="132.2">A2</text>
<text x="235.2" y="132.2">3</text>
<text x="235.2" y="135.7">2</text>
<text x="242.1" y="134">2</text>
<text x="242.1" y="137.5">1</text>
<text x="160.9" y="141.1">A5</text>
<text x="169.3" y="142.8">A5</text>
<text x="169.3" y="139.3">A4</text>
<text x="230.3" y="142.8">0(RX)</text>
<text x="230.5" y="139.3">1(TX)</text>
<text x="242.1" y="141.1">0</text>
<text x="160.9" y="144.6">A6</text>
<text x="160.9" y="148.1">A7</text>
<text x="169.3" y="146.3">A6</text>
<text x="169.3" y="149.8">A7</text>
<text x="227.8" y="153.4">14(TX3)</text>
<text x="242.1" y="151.6">14</text>
<text x="242.1" y="155.2">15</text>
<text x="160.9" y="158.7">A8</text>
<text x="169.3" y="160.4">A8</text>
<text x="227.7" y="156.9">15(RX3)</text>
<text x="227.8" y="160.4">16(TX2)</text>
<text x="242.1" y="158.7">16</text>
<text x="159.6" y="165.7">A10</text>
<text x="160.9" y="162.2">A9</text>
<text x="169.3" y="167.5">A10</text>
<text x="169.3" y="164">A9</text>
<text x="227.7" y="164">17(RX2)</text>
<text x="227.8" y="167.5">18(TX1)</text>
<text x="242.1" y="162.2">17</text>
<text x="242.1" y="165.7">18</text>
<text x="159.6" y="172.8">A12</text>
<text x="159.6" y="169.3">A11</text>
<text x="169.3" y="171">A11</text>
<text x="227.7" y="171">19(RX1)</text>
<text x="242.1" y="169.3">19</text>
<text x="242.1" y="172.8">20</text>
<text x="159.6" y="179.9">A14</text>
<text x="159.6" y="176.3">A13</text>
<text x="169.3" y="178.1">A13</text>
<text x="169.3" y="174.5">A12</text>
<text x="227.4" y="174.5">20(SDA)</text>
<text x="227.8" y="178.1">21(SCL)</text>
<text x="242.1" y="176.3">21</text>
<text x="159.6" y="183.4">A15</text>
<text x="169.3" y="185.1">A15</text>
<text x="169.3" y="181.6">A14</text>
<text x="173.8" y="198.3" transform="rotate(-90 173.8 198.3)">GND</text>
<text x="177.4" y="198.3" transform="rotate(-90 177.4 198.3)">52</text>
<text x="180.9" y="198.3" transform="rotate(-90 180.9 198.3)">50</text>
<text x="184.4" y="198.3" transform="rotate(-90 184.4 198.3)">48</text>
<text x="188" y="198.3" transform="rotate(-90 188 198.3)">46</text>
<text x="191.5" y="198.3" transform="rotate(-90 191.5 198.3)">44</text>
<text x="195" y="198.3" transform="rotate(-90 195 198.3)">42</text>
<text x="198.5" y="198.3" transform="rotate(-90 198.5 198.3)">40</text>
<text x="202.1" y="198.3" transform="rotate(-90 202.1 198.3)">38</text>
<text x="205.6" y="198.3" transform="rotate(-90 205.6 198.3)">36</text>
<text x="209.1" y="198.3" transform="rotate(-90 209.1 198.3)">34</text>
<text x="212.7" y="198.3" transform="rotate(-90 212.7 198.3)">32</text>
<text x="216.2" y="198.3" transform="rotate(-90 216.2 198.3)">30</text>
<text x="219.7" y="198.3" transform="rotate(-90 219.7 198.3)">28</text>
<text x="223.2" y="198.3" transform="rotate(-90 223.2 198.3)">26</text>
<text x="226.8" y="198.3" transform="rotate(-90 226.8 198.3)">24</text>
<text x="230.3" y="198.3" transform="rotate(-90 230.3 198.3)">22</text>
<text x="233.8" y="198.3" transform="rotate(-90 233.8 198.3)">+5V</text>
<text x="175.6" y="206.5" transform="rotate(-90 175.6 206.5)">52</text>
<text x="179.2" y="206.5" transform="rotate(-90 179.2 206.5)">50</text>
<text x="182.7" y="206.5" transform="rotate(-90 182.7 206.5)">48</text>
<text x="186.2" y="206.5" transform="rotate(-90 186.2 206.5)">46</text>
<text x="189.7" y="206.5" transform="rotate(-90 189.7 206.5)">44</text>
<text x="193.3" y="206.5" transform="rotate(-90 193.3 206.5)">42</text>
<text x="196.8" y="206.5" transform="rotate(-90 196.8 206.5)">40</text>
<text x="200.3" y="206.5" transform="rotate(-90 200.3 206.5)">38</text>
<text x="203.9" y="206.5" transform="rotate(-90 203.9 206.5)">36</text>
<text x="207.4" y="206.5" transform="rotate(-90 207.4 206.5)">34</text>
<text x="210.9" y="206.5" transform="rotate(-90 210.9 206.5)">32</text>
<text x="214.4" y="206.5" transform="rotate(-90 214.4 206.5)">30</text>
<text x="218" y="206.5" transform="rotate(-90 218 206.5)">28</text>
<text x="221.5" y="206.5" transform="rotate(-90 221.5 206.5)">26</text>
<text x="225" y="206.5" transform="rotate(-90 225 206.5)">24</text>
<text x="228.6" y="206.5" transform="rotate(-90 228.6 206.5)">22</text>
<text x="232.1" y="207.4" transform="rotate(-90 232.1 207.4)">5V.</text>
<text x="172.1" y="213.7" transform="rotate(-90 172.1 213.7)">GND...</text>
<text x="172.1" y="211" transform="rotate(-90 172.1 211)">GND...</text>
<text x="175.6" y="213.7" transform="rotate(-90 175.6 213.7)">53</text>
<text x="179.2" y="213.7" transform="rotate(-90 179.2 213.7)">51</text>
<text x="182.7" y="213.7" transform="rotate(-90 182.7 213.7)">49</text>
<text x="186.2" y="213.7" transform="rotate(-90 186.2 213.7)">47</text>
<text x="189.7" y="213.7" transform="rotate(-90 189.7 213.7)">45</text>
<text x="193.3" y="213.7" transform="rotate(-90 193.3 213.7)">43</text>
<text x="196.8" y="213.7" transform="rotate(-90 196.8 213.7)">41</text>
<text x="200.3" y="213.7" transform="rotate(-90 200.3 213.7)">39</text>
<text x="203.9" y="213.7" transform="rotate(-90 203.9 213.7)">37</text>
<text x="207.4" y="213.7" transform="rotate(-90 207.4 213.7)">35</text>
<text x="210.9" y="213.7" transform="rotate(-90 210.9 213.7)">33</text>
<text x="214.4" y="213.7" transform="rotate(-90 214.4 213.7)">31</text>
<text x="218" y="213.7" transform="rotate(-90 218 213.7)">29</text>
<text x="221.5" y="213.7" transform="rotate(-90 221.5 213.7)">27</text>
<text x="225" y="213.7" transform="rotate(-90 225 213.7)">25</text>
<text x="228.6" y="213.7" transform="rotate(-90 228.6 213.7)">23</text>
<text x="232.1" y="213.7" transform="rotate(-90 232.1 213.7)">5V..</text>
<text x="177.4" y="221.9" transform="rotate(-90 177.4 221.9)">53</text>
<text x="180.9" y="221.9" transform="rotate(-90 180.9 221.9)">51</text>
<text x="184.4" y="221.9" transform="rotate(-90 184.4 221.9)">49</text>
<text x="188" y="221.9" transform="rotate(-90 188 221.9)">47</text>
<text x="191.5" y="221.9" transform="rotate(-90 191.5 221.9)">45</text>
<text x="195" y="221.9" transform="rotate(-90 195 221.9)">43</text>
<text x="198.5" y="221.9" transform="rotate(-90 198.5 221.9)">41</text>
<text x="202.1" y="221.9" transform="rotate(-90 202.1 221.9)">39</text>
<text x="205.6" y="221.9" transform="rotate(-90 205.6 221.9)">37</text>
<text x="209.1" y="221.9" transform="rotate(-90 209.1 221.9)">35</text>
<text x="212.7" y="221.9" transform="rotate(-90 212.7 221.9)">33</text>
<text x="216.2" y="221.9" transform="rotate(-90 216.2 221.9)">31</text>
<text x="219.7" y="221.9" transform="rotate(-90 219.7 221.9)">29</text>
<text x="223.2" y="221.9" transform="rotate(-90 223.2 221.9)">27</text>
<text x="226.8" y="221.9" transform="rotate(-90 226.8 221.9)">25</text>
<text x="230.3" y="221.9" transform="rotate(-90 230.3 221.9)">23</text>
<text x="173.8" y="224.1" transform="rotate(-90 173.8 224.1)">GND</text>
<text x="233.8" y="223.8" transform="rotate(-90 233.8 223.8)">+5V</text>
</g>
</svg>
